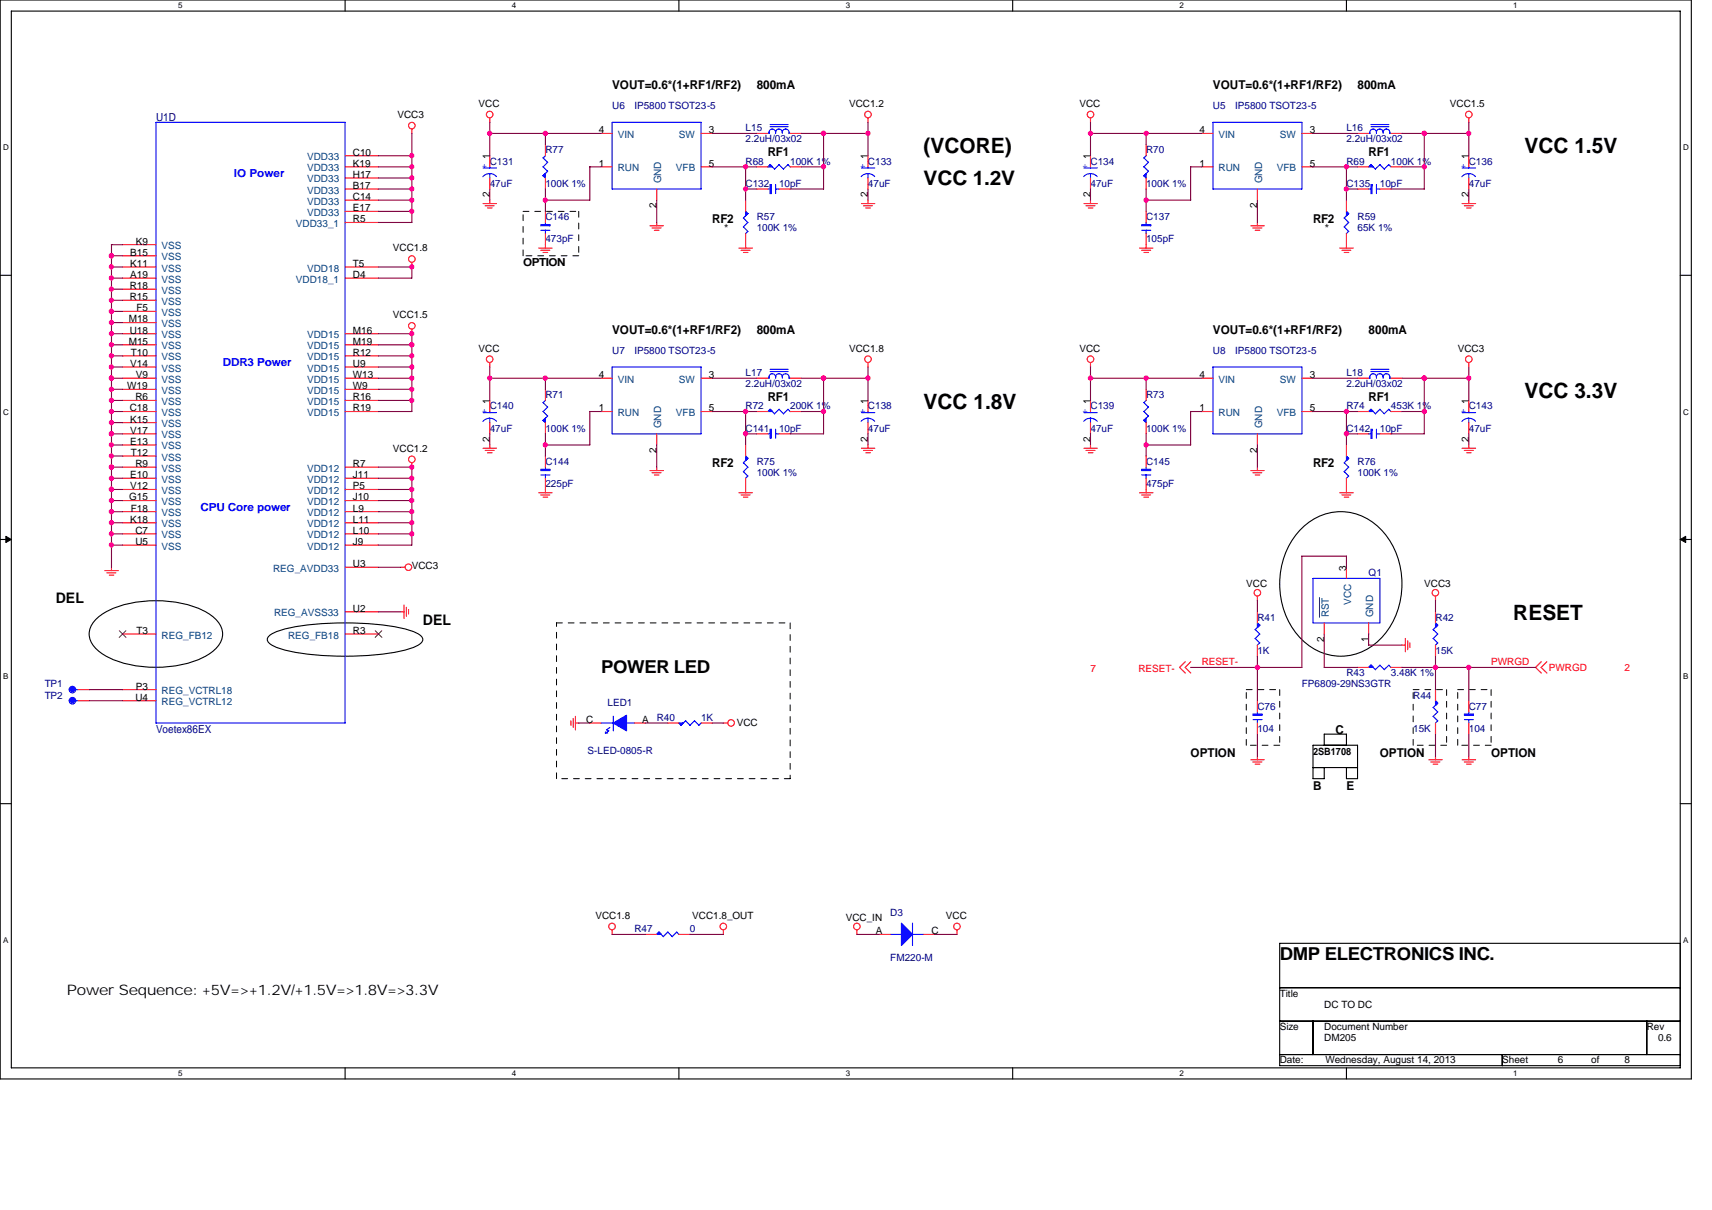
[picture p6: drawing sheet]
<svg xmlns="http://www.w3.org/2000/svg" width="297mm" height="210mm" viewBox="0 0 297 210" stroke-linecap="round" stroke-linejoin="round" font-family="sans-serif">
<path d="M0 0h293.5v187.2h-293.5zM2 1.9h289.5v183.4h-289.5z" fill="none" stroke="#000" stroke-width=".19"/>
<g fill="#fff">
<path d="M30.9 .2h.8v1.6h-.8z"/>
<path d="M30.9 185.5h.8v1.6h-.8z"/>
</g>
<path d="M59.9 0v1.9M59.9 185.3v1.9" fill="none" stroke="#000" stroke-width=".19"/>
<g fill="#fff">
<path d="M88.8 .2h.8v1.6h-.8z"/>
<path d="M88.8 185.5h.8v1.6h-.8z"/>
</g>
<path d="M117.8 0v1.9M117.8 185.3v1.9" fill="none" stroke="#000" stroke-width=".19"/>
<g fill="#fff">
<path d="M146.7 .2h.8v1.6h-.8z"/>
<path d="M146.7 185.5h.8v1.6h-.8z"/>
</g>
<path d="M175.7 0v1.9M175.7 185.3v1.9" fill="none" stroke="#000" stroke-width=".19"/>
<g fill="#fff">
<path d="M204.7 .2h.7v1.6h-.7z"/>
<path d="M204.7 185.5h.7v1.6h-.7z"/>
</g>
<path d="M233.6 0v1.9M233.6 185.3v1.9" fill="none" stroke="#000" stroke-width=".19"/>
<g fill="#fff">
<path d="M262.6 .2h.7v1.6h-.7z"/>
<path d="M262.6 185.5h.7v1.6h-.7z"/>
<path d="M.5 24.8h1v1.6h-1z"/>
<path d="M292 24.8h1v1.6h-1z"/>
<path d="M.5 70.7h1v1.5h-1z"/>
<path d="M292 70.7h1v1.5h-1z"/>
</g>
<path d="M0 47.8h2M291.5 47.8h2" fill="none" stroke="#000" stroke-width=".19"/>
<g fill="#fff">
<path d="M.5 116.5h.9v1.6h-.9z"/>
<path d="M292 116.5h.9v1.6h-.9z"/>
</g>
<path d="M0 93.6h2M291.5 93.6h2" fill="none" stroke="#000" stroke-width=".19"/>
<path d="M1 93.1l1 .5-1 .5zM291.5 93.6l1-.5v1z" fill="#000" stroke="#000" stroke-width=".17"/>
<g fill="#fff">
<path d="M.5 162.4h.9v1.5h-.9z"/>
<path d="M292 162.4h.9v1.5h-.9z"/>
</g>
<g fill="none" stroke="#000" stroke-width=".19">
<path d="M226 91.5a9.4 9.4 0 0 1 14.1 1 14.1 14.1 0 0 1-.8 18.6 9.4 9.4 0 0 1-14.2-.9 14.1 14.1 0 0 1 .9-18.7zM16.4 107.8a11.9 11.9 0 0 1 7.6-3.3 19.5 19.5 0 0 1 12.2 2 4 4 0 0 1 2.3 4.3 6.7 6.7 0 0 1-4.4 3.8 20.9 20.9 0 0 1-15.2-.5 5.1 5.1 0 0 1-3.4-4.1l.1-.8 .3-.7zM46.9 110.2a14.9 14.9 0 0 1 6.1-1.7 53.2 53.2 0 0 1 17.5 .7 4.9 4.9 0 0 1 2.7 1.4l.2 .4a2.29 2.29 0 0 1-1.9 1.4 45.6 45.6 0 0 1-16.9 1.2l-1.6-.1a14.9 14.9 0 0 1-6.1-1.8l-.4-.3-.1-.4 .1-.4zM0 139.5h2M227.8 133.2h7.7M229.8 133.2v1.9h-2v-5.8h7.7v5.8h-1.9v-1.9M229.8 129.3v-1.9h3.8v1.9M291.5 139.5h2M222 163.7h69.5v21.2h-69.5zM222 171.4h69.5M222 177.2h69.5M227.8 177.2v5.8"/>
<path d="M285.7 177.2v5.8M222 183h69.5M260.6 183v1.9"/>
</g>
<g fill="none" stroke="#000" stroke-width=".17" stroke-dasharray="1 1 1 1 1 1 1 1">
<path d="M90.8 36.7h9.6M100.4 36.7v7.7M90.8 44.4v-7.7M100.4 44.4h-9.6M96.6 108.1h40.5M137.1 108.1v27M216.2 119.7h5.8M222 119.7v9.6M245.2 119.7h5.8M251 119.7v9.6M252.9 119.7h5.8M258.7 119.7v9.6"/>
<path d="M96.6 135.1v-27M137.1 135.1h-40.5M216.2 129.3v-9.6M222 129.3h-5.8M245.2 129.3v-9.6M251 129.3h-5.8M252.9 129.3v-9.6M258.7 129.3h-5.8"/>
</g>
<g fill="none" stroke="#f00" stroke-width=".19">
<path d="M59.9 29h5.8M59.9 27h5.8M59.9 30.9h5.8M59.9 32.8h5.8M59.9 34.7h5.8M59.9 36.7h5.8M59.9 38.6h5.8M71.5 22.4v.8M83.8 35.3h2.3M84.2 35.7h1.5M84.6 36.1h.8M85 20.5v.8"/>
<path d="M85 27v2M85 30.9v1.9M85 34.7v.6M94.6 25.1v1.9M94.6 30.9v1.9M94.6 36.7v1.9M104.3 23.2h1.9M104.3 29h1.9M112.8 39.2h2.3M113.1 39.6h1.6M113.5 40h.8M113.9 32.8v1.9"/>
<path d="M113.9 38.6v.6M121.6 23.2h2M121.6 29h2M129.4 34.7v2M131.3 23.2h1.9M131.3 29h1.9M131.3 32.8h1.9M135.2 32.8h1.9M137.1 23.2h1.9M137.1 29h1.9M149.5 35.3h2.3M149.8 35.7h1.6"/>
<path d="M150.2 36.1h.8M150.6 20.5v.8M150.6 27v2M150.6 30.9v1.9M150.6 34.7v.6M188.1 35.3h2.3M188.4 35.7h1.6M188.8 36.1h.8M189.2 20.5v.8M189.2 27v2M189.2 30.9v1.9M189.2 34.7v.6"/>
<path d="M198.9 25.1v1.9M198.9 30.9v1.9M198.9 36.7v1.9M208.5 23.2h2M208.5 29h2M217 39.2h2.3M217.4 39.6h1.5M217.8 40h.8M218.2 32.8v1.9M218.2 38.6v.6M225.9 23.2h1.9M225.9 29h1.9"/>
<path d="M233.6 34.7v2M235.5 23.2h2M235.5 29h2M235.5 32.8h2M239.4 32.8h1.9M241.3 23.2h2M241.3 29h2M253.7 35.3h2.3M254.1 35.7h1.5M254.5 36.1h.7M254.8 20.5v.8M254.8 27v2"/>
<path d="M254.8 30.9v1.9M254.8 34.7v.6M21.3 57.9h5.8M21.3 59.8h5.8M21.3 46.3h5.8M21.3 48.3h5.8M21.3 56h5.8M21.3 54h5.8M21.3 52.1h5.8M21.3 50.2h5.8M21.3 44.4h5.8M21.3 42.5h5.8"/>
<path d="M59.9 57.9h5.8M59.9 59.8h5.8M59.9 46.3h5.8M59.9 48.3h5.8M71.5 45.6v.8M71.5 57.1v.8M93.5 43.1h2.3M93.8 43.4h1.6M94.2 43.8h.8M94.6 40.5v2.6M128.2 43.1h2.4M128.6 43.4h1.6"/>
<path d="M129 43.8h.8M129.4 40.5v2.6M197.7 43.1h2.3M198.1 43.4h1.5M198.5 43.8h.8M198.9 40.5v2.6M232.4 43.1h2.4M232.8 43.4h1.6M233.2 43.8h.8M233.6 40.5v2.6M21.3 75.3h5.8M21.3 65.6h5.8"/>
<path d="M21.3 71.4h5.8M21.3 61.8h5.8M21.3 63.7h5.8M21.3 67.6h5.8M21.3 69.5h5.8M21.3 79.1h5.8M21.3 77.2h5.8M21.3 73.3h5.8M59.9 65.6h5.8M59.9 71.4h5.8M59.9 61.8h5.8M59.9 63.7h5.8"/>
<path d="M59.9 67.6h5.8M59.9 69.5h5.8M83.8 77.8h2.3M84.2 78.2h1.5M84.6 78.6h.8M85 62.9v.8M85 69.5v1.9M85 73.3v2M85 77.2v.6M94.6 67.6v1.9M94.6 73.3v2M94.6 79.1v2"/>
<path d="M104.3 65.6h1.9M104.3 71.4h1.9M113.9 75.3v1.9M121.6 65.6h2M121.6 71.4h2M129.4 77.2v1.9M131.3 75.3h1.9M131.3 65.6h1.9M131.3 71.4h1.9M135.2 75.3h1.9M137.1 65.6h1.9M137.1 71.4h1.9"/>
<path d="M149.5 77.8h2.3M149.8 78.2h1.6M150.2 78.6h.8M150.6 62.9v.8M150.6 69.5v1.9M150.6 73.3v2M150.6 77.2v.6M188.1 77.8h2.3M188.4 78.2h1.6M188.8 78.6h.8M189.2 62.9v.8M189.2 69.5v1.9"/>
<path d="M189.2 73.3v2M189.2 77.2v.6M198.9 67.6v1.9M198.9 73.3v2M198.9 79.1v2M208.5 65.6h2M208.5 71.4h2M218.2 75.3v1.9M225.9 65.6h1.9M225.9 71.4h1.9M233.6 77.2v1.9M235.5 75.3h2"/>
<path d="M235.5 65.6h2M235.5 71.4h2M239.4 75.3h1.9M241.3 65.6h2M241.3 71.4h2M253.7 77.8h2.3M254.1 78.2h1.5M254.5 78.6h.7M254.8 62.9v.8M254.8 69.5v1.9M254.8 73.3v2M254.8 77.2v.6"/>
<path d="M18.2 99h2.3M18.5 99.4h1.6M19 99.8h.7M19.3 98.4v.6M21.3 81.1h5.8M21.3 83h5.8M21.3 84.9h5.8M21.3 86.9h5.8M21.3 88.8h5.8M21.3 90.7h5.8M21.3 92.6h5.8M21.3 94.6h5.8"/>
<path d="M59.9 98.4h5.8M59.9 81.1h5.8M59.9 83h5.8M59.9 84.9h5.8M59.9 86.9h5.8M59.9 88.8h5.8M59.9 90.7h5.8M59.9 92.6h5.8M59.9 94.6h5.8M69.5 98.4h.8M71.5 80.3v.8M93.5 85.5h2.3"/>
<path d="M93.8 85.9h1.6M94.2 86.3h.8M94.6 83v2.5M112.8 81.7h2.3M113.1 82h1.6M113.5 82.4h.8M113.9 81.1v.6M128.2 85.5h2.4M128.6 85.9h1.6M129 86.3h.8M129.4 83v2.5M197.7 85.5h2.3"/>
<path d="M198.1 85.9h1.5M198.5 86.3h.8M198.9 83v2.5M217 81.7h2.3M217.4 82h1.5M217.8 82.4h.8M218.2 81.1v.6M232.4 85.5h2.4M232.8 85.9h1.6M233.2 86.3h.8M233.6 83v2.5M233.6 98.4v2"/>
<path d="M13.5 119.7h2M21.3 119.7h5.8M21.3 110h5.8M59.9 106.2h5.8M59.9 110h5.8M69.5 106.2h.6M70.1 105v2.3M70.5 105.4v1.6M70.9 105.8v.8M205.7 114.8l-1 1 1 1M206.6 114.8l-1 1 1 1M218.2 103.5v.8"/>
<path d="M218.2 106.2v1.9M218.2 112v1.9M229.8 108.1v1.9M235.5 115.8h2M237.5 108.1v1.9M241.3 115.8h2M243.3 112h.6M243.8 110.8v2.3M244.2 111.2v1.6M244.6 111.5v.9M249.1 103.5v.8M249.1 106.2v1.9"/>
<path d="M249.1 112v1.9M249.1 119.7v1.9M267.4 114.8l-1 1 1 1M268.4 114.8l-1 1 1 1M13.5 121.6h2M21.3 121.6h5.8M99.1 125.1v.8M99.5 124.7v1.5M99.8 125.5h.6M99.8 124.3v2.4M102.3 125.5h2M110.1 125.5h1.9"/>
<path d="M115.9 125.5h1.9M121.6 125.5h2M125.5 125.5h.8M217 131.8h2.3M217.4 132.2h1.5M217.8 132.6h.8M218.2 121.6v1.9M218.2 125.5v1.9M218.2 131.3v.6M247.9 131.8h2.3M248.3 132.2h1.5M248.7 132.6h.8"/>
<path d="M249.1 125.5v1.9M249.1 131.3v.6M253.7 131.8h2.3M254.1 132.2h1.5M254.5 132.6h.7M254.8 121.6v1.9M254.8 125.5v1.9M254.8 131.3v.6M106.2 161.4v.8M112 162.2h1.9M117.8 162.2h1.9M125.5 161.4v.8"/>
<path d="M148.7 161.4v.8M152.5 162.2h2M160.2 162.2h2M166 161.4v.8"/>
<circle cx="85" cy="19.9" r=".57"/>
<circle cx="150.6" cy="19.9" r=".57"/>
<circle cx="189.2" cy="19.9" r=".57"/>
<circle cx="254.8" cy="19.9" r=".57"/>
<circle cx="71.5" cy="21.8" r=".57"/>
<circle cx="71.5" cy="45" r=".57"/>
<circle cx="71.5" cy="56.5" r=".57"/>
<circle cx="71.5" cy="79.7" r=".57"/>
<circle cx="85" cy="62.3" r=".57"/>
<circle cx="150.6" cy="62.3" r=".57"/>
<circle cx="189.2" cy="62.3" r=".57"/>
<circle cx="254.8" cy="62.3" r=".57"/>
<circle cx="70.9" cy="98.4" r=".57"/>
<circle cx="218.2" cy="102.9" r=".57"/>
<circle cx="249" cy="102.9" r=".57"/>
<circle cx="126.8" cy="125.5" r=".57"/>
<circle cx="106.2" cy="160.8" r=".57"/>
<circle cx="125.5" cy="160.8" r=".57"/>
<circle cx="148.7" cy="160.8" r=".57"/>
<circle cx="166" cy="160.8" r=".57"/>
</g>
<g fill="none" stroke="#00f" stroke-width=".19">
<path d="M27.1 21.2h32.8v104.3h-32.8zM83.8 29.1h2.3M85 30.1a1.54 1.54 0 0 1 1.1 .5M85 30.1a1.54 1.54 0 0 0-1.2 .6M85 29v.2M85 30.1v.8M93.8 40h1.6M94.2 28.9l.8 .8M94.2 27.4l.8 .8M94.6 38.6v.4M94.6 39.9v.6M94.7 27l-.5 .4"/>
<path d="M95 29.7l-.8 .8 .4 .4M95 28.2l-.8 .8M106.2 21.2h15.4v11.6h-15.4zM129 37.8l.8 .8M129 39.4l.8 .8M129.4 36.7l.4 .4M129.7 37.1l-.7 .7M129.7 38.6l-.7 .8M133.2 32.8h.4M133.2 23.2h.3M133.6 28.6l.8 .8M133.6 22h3.1"/>
<path d="M133.6 21.6h3.1M133.6 28.6l-.4 .4M134.6 32.8h.6M134.6 22.9a.59 .59 0 0 0-.7-.5 .59 .59 0 0 0-.5 .8M134.6 22.9a.58 .58 0 0 1 .6-.5 .58 .58 0 0 1 .5 .5M134.6 23v.2M134.6 32v1.6M135.2 28.6l.8 .8M135.2 28.6l-.8 .7M135.7 22.9a.6 .6 0 0 1 .8-.5 .6 .6 0 0 1 .4 .8h.2M135.7 22.9v.3M136.7 28.6l.4 .4"/>
<path d="M136.7 28.6l-.8 .7M149.4 30.6a1.54 1.54 0 0 1 1.2-.5 1.54 1.54 0 0 1 1.2 .5M149.5 29.1h2.3M150.6 29v.2M150.6 30.1v.8M188.1 29.1h2.3M189.2 30.1a1.54 1.54 0 0 1 1.2 .5M189.2 30.1a1.54 1.54 0 0 0-1.2 .5M189.2 29v.2M189.2 30.1v.8M198.1 40h1.6M198.5 30.5l.4 .4"/>
<path d="M198.5 28.9l.8 .8-.8 .8M198.5 27.4l.8 .8M198.9 38.6v.4M198.9 39.9v.6M198.9 27l-.4 .4M199.3 28.2l-.8 .8M210.5 21.2h15.4v11.6h-15.4zM233.2 37.8l.8 .8M233.2 39.4l.8 .8-.4 .4M233.6 36.7l.4 .4M234 37.1l-.8 .7M234 38.6l-.8 .8"/>
<path d="M237.4 32.8h.5M237.5 23.2h.2M237.9 28.6l.8 .8M237.9 22h3.1M237.9 21.6h3.1M237.9 28.6l-.4 .4M238.8 32.8h.6M238.8 22.9a.59 .59 0 0 0-.7-.5 .59 .59 0 0 0-.4 .8M238.8 22.9a.58 .58 0 0 1 .6-.5 .58 .58 0 0 1 .6 .5M238.8 23v.2M238.8 32v1.6M239.4 28.6l.8 .8"/>
<path d="M239.4 28.6l-.8 .7M240 22.9a.6 .6 0 0 1 .7-.5 .6 .6 0 0 1 .4 .8h.3M240 22.9v.3M241 28.6l.4 .4M241 28.6l-.8 .7M253.7 29.1h2.3M254.8 30.1a1.54 1.54 0 0 1 1.2 .5M254.8 30.1a1.54 1.54 0 0 0-1.2 .6M254.8 29v.2M254.8 30.1v.8M129.7 40.2l-.4 .4M83.8 71.6h2.3"/>
<path d="M85 72.6a1.54 1.54 0 0 1 1.1 .5M85 72.6a1.46 1.46 0 0 0-1.2 .5M85 71.4v.2M85 72.6v.8M94.2 69.8l.8 .9M94.7 69.5l-.5 .4M95 72.2l-.8 .7 .4 .4M95 70.6l-.8 .8 .8 .8M106.2 63.7h15.4v11.6h-15.4zM129.4 79.1l.4 .4M129.7 79.5l-.7 .8M133.2 75.3h.4"/>
<path d="M133.2 65.6h.3M133.6 71l.8 .8M133.6 64.5h3.1M133.6 64.1h3.1M133.6 71l-.4 .4M134.6 75.3h.6M134.6 65.4a.59 .59 0 0 0-.7-.5 .59 .59 0 0 0-.5 .7M134.6 65.4a.58 .58 0 0 1 .6-.5 .58 .58 0 0 1 .5 .5M134.6 65.4v.3M134.6 74.5v1.6M135.2 71l.8 .8M135.2 71l-.8 .8"/>
<path d="M135.7 65.4a.6 .6 0 0 1 .8-.5 .6 .6 0 0 1 .4 .8M135.7 65.4v.2M136.7 71l.4 .4M136.7 71l-.8 .8M136.9 65.6h.2M149.4 73.1a1.54 1.54 0 0 1 1.2-.5 1.54 1.54 0 0 1 1.2 .5M149.5 71.6h2.3M150.6 71.4v.2M150.6 72.6v.8M188.1 71.6h2.3M189.2 72.6a1.54 1.54 0 0 1 1.2 .5M189.2 72.6a1.54 1.54 0 0 0-1.2 .5"/>
<path d="M189.2 71.4v.2M189.2 72.6v.8M198.5 72.9l.4 .4M198.5 71.4l.8 .8M198.5 69.8l.8 .9M198.9 69.5l-.4 .4M199.3 72.2l-.8 .8M199.3 70.6l-.8 .8M210.5 63.7h15.4v11.6h-15.4zM233.6 79.1l.4 .4M234 79.5l-.8 .8M237.4 75.3h.5"/>
<path d="M237.5 65.6h.2M237.9 64.5h3.1M237.9 64.1h3.1M237.9 71l.8 .8M237.9 71l-.4 .4M238.8 75.3h.6M238.8 65.4a.59 .59 0 0 0-.7-.5 .59 .59 0 0 0-.4 .7M238.8 65.4a.58 .58 0 0 1 .6-.5 .58 .58 0 0 1 .6 .5M238.8 65.4v.3M238.8 74.5v1.6M239.4 71l.8 .8M239.4 71l-.8 .8"/>
<path d="M240 65.4a.6 .6 0 0 1 .7-.5 .6 .6 0 0 1 .4 .8M240 65.4v.2M241 71l.4 .4M241 71l-.8 .8M241.1 65.6h.3M253.7 71.6h2.3M254.8 72.6a1.54 1.54 0 0 1 1.2 .5M254.8 72.6a1.46 1.46 0 0 0-1.1 .5M254.8 71.4v.2M254.8 72.6v.8M93.8 82.4h1.6M94.6 81v.4"/>
<path d="M94.6 82.4v.6M129 80.3l.8 .8M129 81.9l.8 .7M129.7 81.1l-.7 .8M129.7 82.6l-.4 .4M198.1 82.4h1.6M198.9 81v.4M198.9 82.4v.6M233.2 80.3l.8 .8-.8 .8M233.2 81.9l.8 .7-.4 .4M13.2 119.7h.4M217.8 109.3l.8 .7-.8 .8"/>
<path d="M217.8 110.8l.8 .8M218.2 108.1l.4 .4-.8 .8M218.6 111.6l-.5 .4M227.8 100.4h11.6v7.7h-11.6zM237.5 115.8l.4-.4 .8 .8M239.4 115.4l.8 .8M239.4 115.4l-.8 .8M241 115.4l.4 .4M241 115.4l-.8 .8M248.7 109.3l.8 .7-.9 .8M248.7 110.8l.8 .8M249.1 108.1l.4 .4-.9 .8"/>
<path d="M249.4 111.6l-.4 .4M13.2 121.6h.4M104.3 125.5h5.8M105 127v.2h.4M105.2 126.6l.4 .2-.6 .4M105.8 126.2l-.6 .5M106.4 124.3v2.5M117.8 125.5l.4 .4M119 125.1l-.8 .8M120.5 125.1l.8 .8 .4-.4M120.5 125.1l-.8 .8-.7-.8M217.4 124.9h1.6"/>
<path d="M218.2 123.5v.4M218.2 124.9v.6M248.7 122.8l.8 .8M248.7 124.3l.8 .8-.5 .4M249.1 121.6l.4 .4-.9 .8M249.4 123.5l-.8 .8M254.1 124.9h1.5M254.8 123.5v.4M254.8 124.9v.6M113.9 162.2l.4-.5 .8 .9M115.9 161.8l.7 .8M115.9 161.7l-.8 .8"/>
<path d="M117.8 162.2l-.4-.5-.8 .8M154.5 162.2h1.9M158.3 160.2v3.9M158.3 162.2h2"/>
<circle cx="12.6" cy="119.7" r=".57"/>
<circle cx="12.6" cy="121.6" r=".57"/>
</g>
<g fill="#00f" stroke="#00f" stroke-width=".19">
<path d="M198.1 81.4v.3h1.5v-.3z" fill-rule="evenodd"/>
<path d="M198.1 39v.2h1.5v-.2z" fill-rule="evenodd"/>
<path d="M133.6 74.5v1.6h.2v-1.6z" fill-rule="evenodd"/>
<path d="M254.1 123.9v.2h1.5v-.2z" fill-rule="evenodd"/>
<path d="M94.2 73l.4-.4v.7l-.4-.3 .4-.4z" fill-rule="evenodd"/>
<path d="M233.6 36.7l.4 .4-.4 .3 .4-.3-.4 .3z" fill-rule="evenodd"/>
<path d="M249.1 108.1l.3 .4-.3 .4 .3-.4-.3 .4z" fill-rule="evenodd"/>
<path d="M93.8 81.4v.3h1.6v-.3z" fill-rule="evenodd"/>
<path d="M249.1 121.6l.3 .4-.3 .4 .3-.4-.3 .4z" fill-rule="evenodd"/>
<path d="M133.6 28.6l.4 .4h-.8l.4-.4 .4 .4z" fill-rule="evenodd"/>
<path d="M114.3 161.8l.4 .4h-.8l.4-.4 .4 .4z" fill-rule="evenodd"/>
<path d="M237.5 115.8l.4-.4 .3 .4-.3-.4 .3 .4z" fill-rule="evenodd"/>
<path d="M198.5 73l.4-.4v.7l-.4-.3 .4-.4z" fill-rule="evenodd"/>
<path d="M237.5 29l.4-.4 .3 .4-.3-.4 .3 .4z" fill-rule="evenodd"/>
<path d="M156.4 160.2l1.9 2-1.9 1.9z" fill-rule="evenodd"/>
<path d="M133.6 71l.4 .4h-.8l.4-.4 .4 .4z" fill-rule="evenodd"/>
<path d="M237.9 74.5v1.6h.2v-1.6z" fill-rule="evenodd"/>
<path d="M129.4 79.1l.3 .4-.3 .4 .3-.4-.3 .4z" fill-rule="evenodd"/>
<path d="M133.6 32v1.6h.2v-1.6z" fill-rule="evenodd"/>
<path d="M217.4 123.9v.2h1.5v-.2z" fill-rule="evenodd"/>
<path d="M237.5 71.4l.4-.4 .3 .4-.3-.4 .3 .4z" fill-rule="evenodd"/>
<path d="M198.5 30.5l.4-.4v.8l-.4-.4 .4-.4z" fill-rule="evenodd"/>
<path d="M94.2 30.5l.4-.4v.8l-.4-.4 .4-.4z" fill-rule="evenodd"/>
<path d="M106.4 125.5l2.3-1.4v2.7z" fill-rule="evenodd"/>
<path d="M117.8 125.5h.8l-.4 .4 .4-.4-.4 .4z" fill-rule="evenodd"/>
<path d="M93.8 39v.2h1.6v-.2z" fill-rule="evenodd"/>
<path d="M129.4 36.7l.3 .4-.3 .3 .3-.3-.3 .3z" fill-rule="evenodd"/>
<path d="M233.6 79.1l.4 .4-.4 .4 .4-.4-.4 .4z" fill-rule="evenodd"/>
<path d="M237.9 32v1.6h.2v-1.6z" fill-rule="evenodd"/>
<path d="M218.2 108.1l.4 .4-.4 .4 .4-.4-.4 .4z" fill-rule="evenodd"/>
<circle cx="12.6" cy="119.7" r=".38"/>
<circle cx="12.6" cy="121.6" r=".38"/>
</g>
<path d="M20.7 109.5l1.2 1.1M21.8 109.5l-1.1 1.1M65.1 109.5l1.2 1.1M66.2 109.5l-1.1 1.1" fill="none" stroke="#804000" stroke-width=".17"/>
<path d="M228.9 103.7v3.4" fill="none" stroke="#004080" stroke-width=".17"/>
<g fill="none" stroke="#800040" stroke-width=".19">
<path d="M65.7 34.7h5.8M65.7 36.7h5.8M65.7 27h5.8M65.7 29h5.8M65.7 30.9h5.8M65.7 32.8h5.8M71.5 23.1v15.5h-5.8M85 23.2h19.3M85 21.2v5.8M85 32.8v1.9M94.6 23.1v2M94.6 32.8v3.9"/>
<path d="M102.3 29h2M102.3 28.9v5.8h-7.7M113.9 34.7v3.9M123.6 29h7.7M123.6 23.2h7.7M129.3 32.8h2M129.4 28.9v5.8M139 29h3.9M139 23.2h11.6M142.9 23.1v9.7h-5.8M150.6 21.2v5.8M150.6 32.8v1.9"/>
<path d="M189.2 23.2h19.3M189.2 21.2v5.8M189.2 32.8v1.9M198.9 23.1v2M198.9 32.8v3.9M206.6 29h1.9M206.6 28.9v5.8h-7.8M218.2 34.7v3.9M227.8 29h7.7M227.8 23.2h7.7M233.6 32.8h1.9M233.6 28.9v5.8"/>
<path d="M243.2 29h3.9M243.2 23.2h11.6M247.1 23.1v9.7h-5.8M254.8 21.2v5.8M254.8 32.8v1.9M19.3 46.3h2M19.3 48.3h2M19.3 59.8h2M19.3 57.9h2M19.3 42.5h2M19.3 44.4h2M19.3 50.2h2"/>
<path d="M19.3 52.1h2M19.3 54h2M19.3 56h2M19.3 42.4v56M65.7 46.3h5.8v2h-5.8M65.7 57.9h5.8v13.5h-5.8M65.7 59.8h5.8M19.3 67.6h2M19.3 65.6h2M19.3 71.4h2M19.3 63.7h2M19.3 61.8h2"/>
<path d="M19.3 69.5h2M19.3 73.3h2M19.3 75.3h2M19.3 77.2h2M19.3 79.1h2M65.7 67.6h5.8M65.7 65.6h5.8M65.7 63.7h5.8M65.7 61.8h5.8M65.7 69.5h5.8M85 65.6h19.3M85 63.7v5.8"/>
<path d="M85 75.3v1.9M94.6 65.6v2M94.6 75.3v3.8M104.3 71.4h-2v5.8h-7.7M113.9 77.2v3.9M123.6 65.6h7.7M123.6 71.4h7.7M129.3 75.3h2M129.4 71.4v5.8M139 65.6h11.6M139 71.4h3.9M142.9 65.6v9.7h-5.8"/>
<path d="M150.6 63.7v5.8M150.6 75.3v1.9M189.2 65.6h19.3M189.2 63.7v5.8M189.2 75.3v1.9M198.9 65.6v2M198.9 75.3v3.8M206.6 71.4h1.9M206.6 71.4v5.8h-7.8M218.2 77.2v3.9M227.8 65.6h7.7M227.8 71.4h7.7"/>
<path d="M233.6 75.3h1.9M233.6 71.4v5.8M243.2 65.6h11.6M243.2 71.4h3.9M247.1 65.6v9.7h-5.8M254.8 63.7v5.8M254.8 75.3v1.9M19.3 94.6h2M19.3 86.9h2M19.3 84.9h2M19.3 83h2M19.3 81.1h2"/>
<path d="M19.3 92.6h2M19.3 90.7h2M19.3 88.8h2M65.7 86.9h5.8M65.7 84.9h5.8M65.7 83h5.8M65.7 81.1h5.8M65.7 92.6h5.8M65.7 90.7h5.8M65.7 88.8h5.8M65.7 98.4h3.8M71.5 81v13.6h-5.8"/>
<path d="M225.9 96.5h7.7v1.9M225.9 96.5v19.3h-19.3M15.4 119.7h5.9M65.7 106.2h3.8M218.2 104.2v2M218.2 113.9v7.7M229.7 115.8h5.8M229.8 110v5.8M237.4 112h5.9M237.5 110v2M243.2 115.8h23.2M249.1 104.2v2"/>
<path d="M249.1 113.9v5.8M254.8 115.8v5.8M15.4 121.6h5.9M100.4 125.5h1.9M112 125.5h3.9M123.6 125.5h1.9M218.2 127.4v3.9M249.1 127.4v3.9M254.8 127.4v3.9M106.2 162.2h5.8M119.7 162.2h5.8M148.7 162.2h3.8"/>
<path d="M162.2 162.2h3.8"/>
</g>
<g fill="#f0f" stroke="#f0f" stroke-width=".19">
<circle cx="218.2" cy="115.8" r=".38"/>
<circle cx="249" cy="115.8" r=".38"/>
<circle cx="254.8" cy="115.8" r=".38"/>
<circle cx="71.4" cy="46.3" r=".38"/>
<circle cx="71.4" cy="36.7" r=".38"/>
<circle cx="71.4" cy="34.7" r=".38"/>
<circle cx="71.4" cy="30.9" r=".38"/>
<circle cx="71.4" cy="32.8" r=".38"/>
<circle cx="71.4" cy="28.9" r=".38"/>
<circle cx="71.4" cy="27" r=".38"/>
<circle cx="71.4" cy="63.7" r=".38"/>
<circle cx="71.4" cy="61.8" r=".38"/>
<circle cx="71.4" cy="65.6" r=".38"/>
<circle cx="71.4" cy="69.5" r=".38"/>
<circle cx="71.4" cy="59.8" r=".38"/>
<circle cx="71.4" cy="57.9" r=".38"/>
<circle cx="71.4" cy="86.9" r=".38"/>
<circle cx="71.4" cy="81.1" r=".38"/>
<circle cx="71.4" cy="90.7" r=".38"/>
<circle cx="71.4" cy="83" r=".38"/>
<circle cx="71.4" cy="92.6" r=".38"/>
<circle cx="19.3" cy="44.4" r=".38"/>
<circle cx="19.3" cy="54" r=".38"/>
<circle cx="19.3" cy="59.8" r=".38"/>
<circle cx="19.3" cy="61.8" r=".38"/>
<circle cx="19.3" cy="63.7" r=".38"/>
<circle cx="19.3" cy="65.6" r=".38"/>
<circle cx="19.3" cy="73.3" r=".38"/>
<circle cx="19.3" cy="75.3" r=".38"/>
<circle cx="19.3" cy="81.1" r=".38"/>
<circle cx="19.3" cy="84.9" r=".38"/>
<circle cx="19.3" cy="88.8" r=".38"/>
<circle cx="19.3" cy="69.5" r=".38"/>
<circle cx="19.3" cy="67.6" r=".38"/>
<circle cx="19.3" cy="57.9" r=".38"/>
<circle cx="19.3" cy="52.1" r=".38"/>
<circle cx="19.3" cy="48.2" r=".38"/>
<circle cx="19.3" cy="46.3" r=".38"/>
<circle cx="19.3" cy="79.1" r=".38"/>
<circle cx="19.3" cy="94.6" r=".38"/>
<circle cx="19.3" cy="86.9" r=".38"/>
<circle cx="19.3" cy="83" r=".38"/>
<circle cx="19.3" cy="90.7" r=".38"/>
<circle cx="71.4" cy="67.6" r=".38"/>
<circle cx="19.3" cy="71.4" r=".38"/>
<circle cx="19.3" cy="50.2" r=".38"/>
<circle cx="71.4" cy="84.9" r=".38"/>
<circle cx="19.3" cy="77.2" r=".38"/>
<circle cx="19.3" cy="56" r=".38"/>
<circle cx="71.4" cy="88.8" r=".38"/>
<circle cx="19.3" cy="92.6" r=".38"/>
<circle cx="94.6" cy="23.1" r=".38"/>
<circle cx="142.9" cy="28.9" r=".38"/>
<circle cx="129.4" cy="32.8" r=".38"/>
<circle cx="85" cy="23.1" r=".38"/>
<circle cx="142.9" cy="23.1" r=".38"/>
<circle cx="150.6" cy="23.1" r=".38"/>
<circle cx="129.4" cy="28.9" r=".38"/>
<circle cx="198.9" cy="23.1" r=".38"/>
<circle cx="198.9" cy="34.7" r=".38"/>
<circle cx="247.1" cy="28.9" r=".38"/>
<circle cx="233.6" cy="32.8" r=".38"/>
<circle cx="254.8" cy="23.1" r=".38"/>
<circle cx="247.1" cy="23.1" r=".38"/>
<circle cx="189.2" cy="23.1" r=".38"/>
<circle cx="94.6" cy="65.6" r=".38"/>
<circle cx="94.6" cy="77.2" r=".38"/>
<circle cx="142.9" cy="71.4" r=".38"/>
<circle cx="150.6" cy="65.6" r=".38"/>
<circle cx="142.9" cy="65.6" r=".38"/>
<circle cx="85" cy="65.6" r=".38"/>
<circle cx="129.3" cy="75.3" r=".38"/>
<circle cx="198.9" cy="77.2" r=".38"/>
<circle cx="247.1" cy="71.4" r=".38"/>
<circle cx="254.8" cy="65.6" r=".38"/>
<circle cx="247.1" cy="65.6" r=".38"/>
<circle cx="189.2" cy="65.6" r=".38"/>
<circle cx="233.6" cy="75.3" r=".38"/>
<circle cx="198.9" cy="65.6" r=".38"/>
<circle cx="129.4" cy="71.4" r=".38"/>
<circle cx="94.6" cy="34.7" r=".38"/>
<circle cx="233.6" cy="71.4" r=".38"/>
<circle cx="233.6" cy="28.9" r=".38"/>
</g>
<g font-size="3.7">
<text x="160.2" y="26.5">(VCORE)</text>
<text x="264.5" y="26.5">VCC 1.5V</text>
<text x="160.2" y="71">VCC 1.8V</text>
<text x="264.5" y="69">VCC 3.3V</text>
<text x="262.6" y="107.6">RESET</text>
</g>
<text font-size="3.5" x="160.2" y="32.2">VCC 1.2V</text>
<g font-size="3.1">
<text x="104.3" y="116.8">POWER LED</text>
<text x="222" y="166.6">DMP ELECTRONICS INC.</text>
</g>
<g font-size="2.5">
<text x="9.7" y="104.6">DEL</text>
<text x="73.4" y="108.5">DEL</text>
<text x="11.6" y="172.6">Power Sequence: +5V=&gt;+1.2V/+1.5V=&gt;1.8V=&gt;3.3V</text>
</g>
<g font-size="2.1">
<text x="106.2" y="15.5">VOUT=0.6*(1+RF1/RF2)</text>
<text x="131.3" y="15.5">800mA</text>
<text x="210.5" y="15.5">VOUT=0.6*(1+RF1/RF2)</text>
<text x="235.5" y="15.5">800mA</text>
<text x="133.2" y="27.1">RF1</text>
<text x="237.5" y="27.1">RF1</text>
<text x="123.6" y="38.7">RF2</text>
<text x="227.8" y="38.7">RF2</text>
<text x="106.2" y="58">VOUT=0.6*(1+RF1/RF2)</text>
<text x="131.3" y="58">800mA</text>
<text x="210.5" y="58">VOUT=0.6*(1+RF1/RF2)</text>
<text x="237.5" y="58">800mA</text>
<text x="133.2" y="69.5">RF1</text>
<text x="237.5" y="69.5">RF1</text>
<text x="123.6" y="81.1">RF2</text>
<text x="227.8" y="81.1">RF2</text>
<text x="206.6" y="131.3">OPTION</text>
<text x="231.7" y="127.4">C</text>
<text x="239.4" y="131.3">OPTION</text>
<text x="258.7" y="131.3">OPTION</text>
<text x="227.8" y="137.1">B</text>
<text x="233.6" y="137.1">E</text>
</g>
<g font-size="1.9" fill="#000080">
<text x="27.1" y="21">U1D</text>
<text x="27.1" y="127.2">Voetex86EX</text>
</g>
<g font-size="1.9" fill="#00f">
<text x="40.6" y="30.7">IO Power</text>
<text x="38.6" y="63.5">DDR3 Power</text>
<text x="34.8" y="88.6">CPU Core power</text>
</g>
<text font-size="1.9" x="90.8" y="46.2">OPTION</text>
<g font-size="1.7">
<text x="69" y="20.5">VCC3</text>
<text x="83" y="18.5">VCC</text>
<text x="103.9" y="23.1">4</text>
<text x="123" y="23.1">3</text>
<text x="147.3" y="18.5">VCC1.2</text>
<text x="187.3" y="18.5">VCC</text>
<text x="208.1" y="23.1">4</text>
<text x="227.2" y="23.1">3</text>
<text x="251.6" y="18.5">VCC1.5</text>
<text x="61.2" y="27">C10</text>
<text x="61.2" y="28.9">K19</text>
<text x="85" y="27.6" transform="rotate(-90 85 27.6)">1</text>
<text x="103.9" y="28.9">1</text>
<text x="123" y="28.9">5</text>
<text x="208.1" y="28.9">1</text>
<text x="227.2" y="28.9">5</text>
<text x="61.2" y="30.9">H17</text>
<text x="61.2" y="32.8">B17</text>
<text x="61.2" y="34.7">C14</text>
<text x="85" y="34.2" transform="rotate(-90 85 34.2)">2</text>
<text x="150.6" y="34.2" transform="rotate(-90 150.6 34.2)">2</text>
<text x="189.2" y="34.2" transform="rotate(-90 189.2 34.2)">2</text>
<text x="254.8" y="34.2" transform="rotate(-90 254.8 34.2)">2</text>
<text x="61.2" y="36.7">E17</text>
<text x="61.2" y="38.6">R5</text>
<text x="113.9" y="36.2" transform="rotate(-90 113.9 36.2)">2</text>
<text x="125.5" y="40">*</text>
<text x="218.1" y="36.2" transform="rotate(-90 218.1 36.2)">2</text>
<text x="229.8" y="40">*</text>
<text x="22.6" y="46.3">K11</text>
<text x="22.6" y="44.4">B15</text>
<text x="23.6" y="42.4">K9</text>
<text x="61.2" y="46.3">T5</text>
<text x="68.2" y="43.6">VCC1.8</text>
<text x="22.5" y="52.1">R15</text>
<text x="22.5" y="50.2">R18</text>
<text x="22.6" y="48.2">A19</text>
<text x="61.2" y="48.2">D4</text>
<text x="22.3" y="59.8">M15</text>
<text x="22.3" y="56">M18</text>
<text x="22.5" y="57.9">U18</text>
<text x="23.7" y="54">F5</text>
<text x="61.2" y="57.9">M16</text>
<text x="61.2" y="59.8">M19</text>
<text x="68.2" y="55.2">VCC1.5</text>
<text x="22.6" y="63.7">V14</text>
<text x="22.7" y="61.7">T10</text>
<text x="23.6" y="65.6">V9</text>
<text x="61.2" y="61.7">R12</text>
<text x="61.2" y="63.7">U9</text>
<text x="61.2" y="65.6">W13</text>
<text x="83" y="61">VCC</text>
<text x="103.9" y="65.6">4</text>
<text x="123" y="65.6">3</text>
<text x="147.3" y="61">VCC1.8</text>
<text x="187.3" y="61">VCC</text>
<text x="208.1" y="65.6">4</text>
<text x="227.2" y="65.6">3</text>
<text x="252.9" y="61">VCC3</text>
<text x="22.1" y="67.5">W19</text>
<text x="22.5" y="71.4">C18</text>
<text x="23.5" y="69.5">R6</text>
<text x="61.2" y="67.5">W9</text>
<text x="61.2" y="69.5">R16</text>
<text x="61.2" y="71.4">R19</text>
<text x="85" y="70.1" transform="rotate(-90 85 70.1)">1</text>
<text x="103.9" y="71.4">1</text>
<text x="123" y="71.4">5</text>
<text x="208.1" y="71.4">1</text>
<text x="227.2" y="71.4">5</text>
<text x="22.6" y="77.2">E13</text>
<text x="22.6" y="75.3">V17</text>
<text x="22.6" y="73.3">K15</text>
<text x="85" y="76.7" transform="rotate(-90 85 76.7)">2</text>
<text x="150.6" y="76.7" transform="rotate(-90 150.6 76.7)">2</text>
<text x="189.2" y="76.7" transform="rotate(-90 189.2 76.7)">2</text>
<text x="254.8" y="76.7" transform="rotate(-90 254.8 76.7)">2</text>
<text x="22.6" y="83">E10</text>
<text x="22.7" y="79.1">T12</text>
<text x="23.5" y="81">R9</text>
<text x="61.2" y="81">R7</text>
<text x="61.2" y="83">J11</text>
<text x="68.2" y="78.4">VCC1.2</text>
<text x="113.9" y="78.7" transform="rotate(-90 113.9 78.7)">2</text>
<text x="218.1" y="78.7" transform="rotate(-90 218.1 78.7)">2</text>
<text x="22.4" y="86.8">G15</text>
<text x="22.6" y="84.9">V12</text>
<text x="22.7" y="88.8">F18</text>
<text x="61.2" y="84.9">P5</text>
<text x="61.2" y="86.8">J10</text>
<text x="61.2" y="88.8">L9</text>
<text x="22.6" y="90.7">K18</text>
<text x="23.5" y="94.6">U5</text>
<text x="23.5" y="92.6">C7</text>
<text x="61.2" y="90.7">L11</text>
<text x="61.2" y="92.6">L10</text>
<text x="61.2" y="94.6">J9</text>
<text x="61.2" y="98.4">U3</text>
<text x="71.5" y="98.8">VCC3</text>
<text x="216.2" y="101.9">VCC</text>
<text x="233.6" y="99" transform="rotate(-90 233.6 99)">3</text>
<text x="247.1" y="101.9">VCC3</text>
<text x="61.2" y="106.2">U2</text>
<text x="23.7" y="110">T3</text>
<text x="61.2" y="110">R3</text>
<text x="229.7" y="111.5" transform="rotate(-90 229.7 111.5)">2</text>
<text x="237.4" y="111.5" transform="rotate(-90 237.4 111.5)">1</text>
<text x="23.6" y="119.7">P3</text>
<text x="23.5" y="121.6">U4</text>
<text x="101.7" y="125.5">C</text>
<text x="111.4" y="125.5">A</text>
<text x="127.8" y="126">VCC</text>
<text x="227.8" y="130.9">2SB1708</text>
<text x="103.3" y="159.4">VCC1.8</text>
<text x="120.1" y="159.4">VCC1.8_OUT</text>
<text x="146.7" y="159.8">VCC_IN</text>
<text x="164.1" y="159.4">VCC</text>
<text x="152" y="162.1">A</text>
<text x="161.6" y="162.1">C</text>
<text x="222" y="173">Title</text>
<text x="222" y="178.8">Size</text>
<text x="229.8" y="174.9">DC TO DC</text>
<text x="229.8" y="178.8">Document Number</text>
<text x="285.7" y="178.8">Rev</text>
<text x="222" y="184.6">Date:</text>
<text x="229.8" y="180.7">DM205</text>
<text x="230" y="184.6">Wednesday, August 14, 2013</text>
<text x="260.6" y="184.6">Sheet</text>
<text x="270.3" y="184.6">6</text>
<text x="276.1" y="184.6">of</text>
<text x="281.9" y="184.6">8</text>
<text x="287.7" y="180.7">0.6</text>
</g>
<g font-size="1.7" fill="#000080">
<text x="106.2" y="18.9">U6</text>
<text x="110.1" y="18.9">IP5800 TSOT23-5</text>
<text x="129.4" y="22.8">L15</text>
<text x="210.5" y="18.9">U5</text>
<text x="214.3" y="18.9">IP5800 TSOT23-5</text>
<text x="233.6" y="22.8">L16</text>
<text x="85" y="28.6">C131</text>
<text x="94.6" y="26.6">R77</text>
<text x="129.4" y="28.6">R68</text>
<text x="129.4" y="24.7">2.2uH/03x02</text>
<text x="137.1" y="28.6">100K 1%</text>
<text x="150.6" y="28.6">C133</text>
<text x="189.2" y="28.6">C134</text>
<text x="198.9" y="26.6">R70</text>
<text x="233.6" y="28.6">R69</text>
<text x="233.6" y="24.7">2.2uH/03x02</text>
<text x="241.3" y="28.6">100K 1%</text>
<text x="254.8" y="28.6">C136</text>
<text x="85" y="32.4">47uF</text>
<text x="94.6" y="32.4">100K 1%</text>
<text x="129.4" y="32.4">C132</text>
<text x="135.2" y="32.4">10pF</text>
<text x="150.6" y="32.4">47uF</text>
<text x="189.2" y="32.4">47uF</text>
<text x="198.9" y="32.4">100K 1%</text>
<text x="233.6" y="32.4">C135</text>
<text x="239.4" y="32.4">10pF</text>
<text x="254.8" y="32.4">47uF</text>
<text x="94.6" y="38.2">C146</text>
<text x="131.3" y="38.2">R57</text>
<text x="131.3" y="40.2">100K 1%</text>
<text x="198.9" y="38.2">C137</text>
<text x="235.5" y="38.2">R59</text>
<text x="235.5" y="40.2">65K 1%</text>
<text x="94.6" y="42.1">473pF</text>
<text x="198.9" y="42.1">105pF</text>
<text x="106.2" y="61.4">U7</text>
<text x="110.1" y="61.4">IP5800 TSOT23-5</text>
<text x="129.4" y="65.2">L17</text>
<text x="210.5" y="61.4">U8</text>
<text x="214.3" y="61.4">IP5800 TSOT23-5</text>
<text x="233.6" y="65.2">L18</text>
<text x="85" y="71">C140</text>
<text x="94.6" y="69.1">R71</text>
<text x="129.4" y="71">R72</text>
<text x="129.4" y="67.2">2.2uH/03x02</text>
<text x="137.1" y="71">200K 1%</text>
<text x="150.6" y="71">C138</text>
<text x="189.2" y="71">C139</text>
<text x="198.9" y="69.1">R73</text>
<text x="233.6" y="67.2">2.2uH/03x02</text>
<text x="233.6" y="71">R74</text>
<text x="241.3" y="71">453K 1%</text>
<text x="254.8" y="71">C143</text>
<text x="85" y="74.9">47uF</text>
<text x="94.6" y="74.9">100K 1%</text>
<text x="129.4" y="74.9">C141</text>
<text x="135.2" y="74.9">10pF</text>
<text x="150.6" y="74.9">47uF</text>
<text x="189.2" y="74.9">47uF</text>
<text x="198.9" y="74.9">100K 1%</text>
<text x="233.6" y="74.9">C142</text>
<text x="239.4" y="74.9">10pF</text>
<text x="254.8" y="74.9">47uF</text>
<text x="94.6" y="80.7">C144</text>
<text x="131.3" y="80.7">R75</text>
<text x="131.3" y="82.6">100K 1%</text>
<text x="198.9" y="80.7">C145</text>
<text x="235.5" y="80.7">R76</text>
<text x="235.5" y="82.6">100K 1%</text>
<text x="94.6" y="84.5">225pF</text>
<text x="198.9" y="84.5">475pF</text>
<text x="237.5" y="100">Q1</text>
<text x="218.2" y="107.7">R41</text>
<text x="249.1" y="107.7">R42</text>
<text x="218.2" y="113.5">1K</text>
<text x="249.1" y="113.5">15K</text>
<text x="7.8" y="119.3">TP1</text>
<text x="225.9" y="119.3">FP6809-29NS3GTR</text>
<text x="233.6" y="117.4">R43</text>
<text x="241.3" y="117.4">3.48K 1%</text>
<text x="7.8" y="121.2">TP2</text>
<text x="105.4" y="122.6">LED1</text>
<text x="113.9" y="125.1">R40</text>
<text x="121.6" y="125.1">1K</text>
<text x="218.2" y="123.1">C76</text>
<text x="245.2" y="121.2">R44</text>
<text x="254.8" y="123.1">C77</text>
<text x="102" y="130.9">S-LED-0805-R</text>
<text x="218.2" y="127">104</text>
<text x="245.2" y="127">15K</text>
<text x="254.8" y="127">104</text>
<text x="110.1" y="161.8">R47</text>
<text x="119.7" y="161.8">0</text>
<text x="154.5" y="158.9">D3</text>
<text x="154.5" y="166.8">FM220-M</text>
</g>
<g font-size="1.7" fill="#004080">
<text x="107.2" y="23.9">VIN</text>
<text x="117.8" y="23.9">SW</text>
<text x="211.4" y="23.9">VIN</text>
<text x="222" y="23.9">SW</text>
<text x="53.3" y="27.8">VDD33</text>
<text x="53.3" y="29.7">VDD33</text>
<text x="107.2" y="29.7">RUN</text>
<text x="117.3" y="29.7">VFB</text>
<text x="211.4" y="29.7">RUN</text>
<text x="221.5" y="29.7">VFB</text>
<text x="53.3" y="31.7">VDD33</text>
<text x="53.3" y="33.6">VDD33</text>
<text x="53.3" y="35.5">VDD33</text>
<text x="114.7" y="31.8" transform="rotate(-90 114.7 31.8)">GND</text>
<text x="219" y="31.8" transform="rotate(-90 219 31.8)">GND</text>
<text x="51.3" y="39.4">VDD33_1</text>
<text x="53.3" y="37.5">VDD33</text>
<text x="28" y="47.1">VSS</text>
<text x="28" y="45.2">VSS</text>
<text x="28" y="43.2">VSS</text>
<text x="53.3" y="47.1">VDD18</text>
<text x="28" y="52.9">VSS</text>
<text x="28" y="51">VSS</text>
<text x="28" y="49">VSS</text>
<text x="51.3" y="49">VDD18_1</text>
<text x="28" y="58.7">VSS</text>
<text x="28" y="56.8">VSS</text>
<text x="28" y="54.8">VSS</text>
<text x="53.3" y="58.7">VDD15</text>
<text x="28" y="64.5">VSS</text>
<text x="28" y="62.5">VSS</text>
<text x="28" y="60.6">VSS</text>
<text x="53.3" y="60.6">VDD15</text>
<text x="53.3" y="62.5">VDD15</text>
<text x="53.3" y="64.5">VDD15</text>
<text x="28" y="70.3">VSS</text>
<text x="28" y="68.3">VSS</text>
<text x="28" y="66.4">VSS</text>
<text x="53.3" y="66.4">VDD15</text>
<text x="53.3" y="68.3">VDD15</text>
<text x="53.3" y="70.3">VDD15</text>
<text x="107.2" y="66.4">VIN</text>
<text x="117.8" y="66.4">SW</text>
<text x="211.4" y="66.4">VIN</text>
<text x="222" y="66.4">SW</text>
<text x="28" y="76.1">VSS</text>
<text x="28" y="74.1">VSS</text>
<text x="28" y="72.2">VSS</text>
<text x="53.3" y="72.2">VDD15</text>
<text x="107.2" y="72.2">RUN</text>
<text x="114.7" y="74.3" transform="rotate(-90 114.7 74.3)">GND</text>
<text x="117.3" y="72.2">VFB</text>
<text x="211.4" y="72.2">RUN</text>
<text x="219" y="74.3" transform="rotate(-90 219 74.3)">GND</text>
<text x="221.5" y="72.2">VFB</text>
<text x="28" y="83.8">VSS</text>
<text x="28" y="81.9">VSS</text>
<text x="28" y="79.9">VSS</text>
<text x="28" y="78">VSS</text>
<text x="53.3" y="81.9">VDD12</text>
<text x="53.3" y="83.8">VDD12</text>
<text x="28" y="89.6">VSS</text>
<text x="28" y="87.7">VSS</text>
<text x="28" y="85.7">VSS</text>
<text x="53.3" y="85.7">VDD12</text>
<text x="53.3" y="87.7">VDD12</text>
<text x="53.3" y="89.6">VDD12</text>
<text x="28" y="95.4">VSS</text>
<text x="28" y="93.4">VSS</text>
<text x="28" y="91.5">VSS</text>
<text x="53.3" y="91.5">VDD12</text>
<text x="53.3" y="93.4">VDD12</text>
<text x="53.3" y="95.4">VDD12</text>
<text x="47.4" y="99.2">REG_AVDD33</text>
<text x="47.6" y="107">REG_AVSS33</text>
<text x="230.6" y="107.1" transform="rotate(-90 230.6 107.1)">RST</text>
<text x="234.4" y="105" transform="rotate(-90 234.4 105)">VCC</text>
<text x="238.3" y="107.1" transform="rotate(-90 238.3 107.1)">GND</text>
<text x="28" y="110.8">REG_FB12</text>
<text x="50" y="110.8">REG_FB18</text>
<text x="28" y="120.5">REG_VCTRL18</text>
<text x="28" y="122.4">REG_VCTRL12</text>
</g>
<g font-size="1.7" fill="#00f">
<text x="84.5" y="29.3" transform="rotate(-90 84.5 29.3)">+</text>
<text x="150.2" y="29.3" transform="rotate(-90 150.2 29.3)">+ 1</text>
<text x="188.8" y="29.3" transform="rotate(-90 188.8 29.3)">+ 1</text>
<text x="254.4" y="29.3" transform="rotate(-90 254.4 29.3)">+ 1</text>
<text x="84.5" y="71.8" transform="rotate(-90 84.5 71.8)">+</text>
<text x="150.2" y="71.8" transform="rotate(-90 150.2 71.8)">+ 1</text>
<text x="188.8" y="71.8" transform="rotate(-90 188.8 71.8)">+ 1</text>
<text x="254.4" y="71.8" transform="rotate(-90 254.4 71.8)">+ 1</text>
</g>
<g font-size="1.7" fill="#f00">
<text x="189.2" y="116.6">7</text>
<text x="197.5" y="116.6">RESET-</text>
<text x="208.5" y="115.4">RESET-</text>
<text x="258.7" y="115.4">PWRGD</text>
<text x="268.7" y="116.4">PWRGD</text>
<text x="281.9" y="116.4">2</text>
</g>
<g font-size="1.4">
<text x="30.9" y="1.5">5</text>
<text x="88.8" y="1.5">4</text>
<text x="146.7" y="1.5">3</text>
<text x="204.7" y="1.5">2</text>
<text x="262.6" y="1.5">1</text>
<text x=".5" y="26.1">D</text>
<text x="292" y="26.1">D</text>
<text x=".5" y="71.9">C</text>
<text x="292" y="71.9">C</text>
<text x=".5" y="117.8">B</text>
<text x="292" y="117.8">B</text>
<text x=".5" y="163.6">A</text>
<text x="292" y="163.6">A</text>
<text x="30.9" y="186.8">5</text>
<text x="88.8" y="186.8">4</text>
<text x="146.7" y="186.8">3</text>
<text x="204.7" y="186.8">2</text>
<text x="262.6" y="186.8">1</text>
</g>
</svg>
